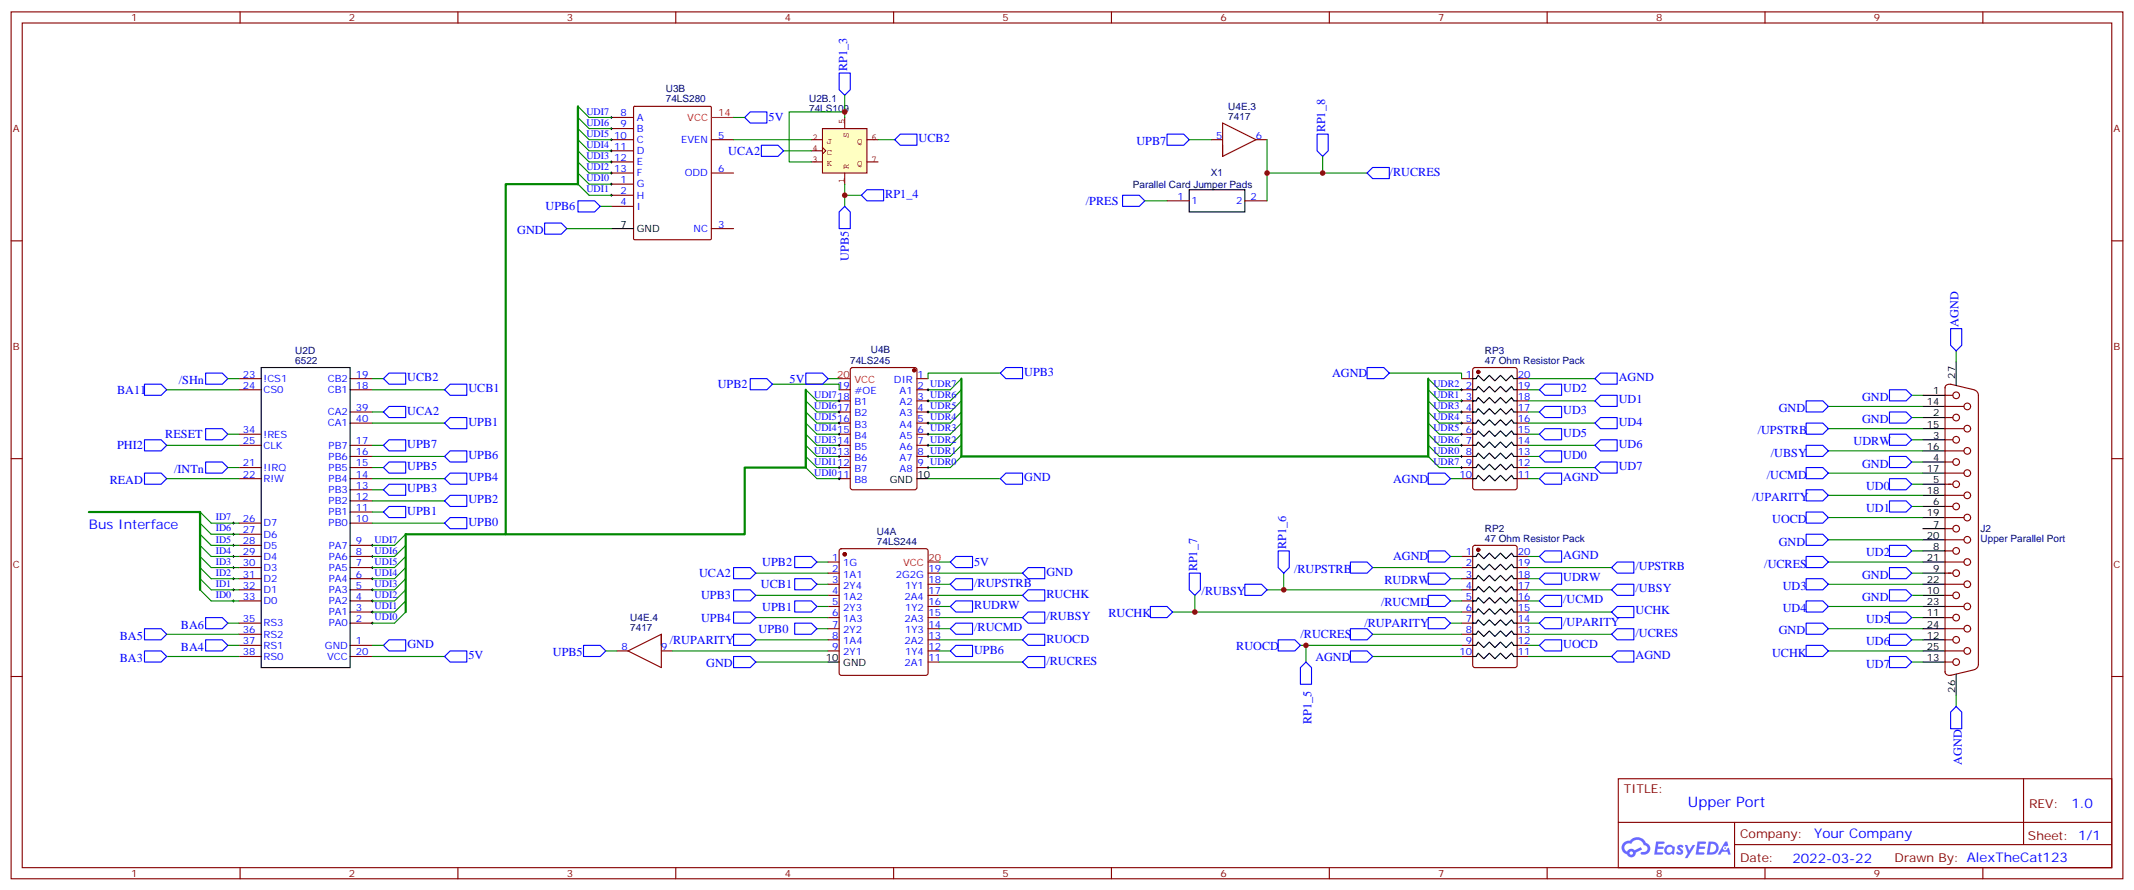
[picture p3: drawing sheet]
<svg xmlns="http://www.w3.org/2000/svg" width="677mm" height="283mm" viewBox="0 0 677 283" stroke-linecap="round" stroke-linejoin="round" font-family="sans-serif">
<path d="M261.1 40.8h14.1v14.1h-14.1z" fill="#ffffc2" stroke="#850000" stroke-width=".35"/>
<path d="M268.1 37.3v3.5M257.5 44.3h3.6M257.5 51.4h3.6M257.5 47.9h3.6M261.1 46.8l1 1.1-1 1M268.1 54.9v3.6M275.2 44.3h3.5M275.2 51.4h3.5M388.1 46.1v3.5v-10.5l10.5 5.2-10.5 5.3M209.9 201.3l-10.6 5.3 10.6 5.3v-10.6v3.6" fill="none" stroke="#850000" stroke-width=".35"/>
<g fill="none" stroke="#870000" stroke-width=".35">
<path d="M3.5 3.8h670.3v275.1h-670.3zM7.1 7.3h663.2v268.1h-663.2zM76.2 3.8v3.5M145.3 3.8v3.5M214.5 3.8v3.5M283.6 3.8v3.5M352.8 3.8v3.5M421.9 3.8v3.5M491.1 3.8v3.5M560.2 3.8v3.5M629.4 3.8v3.5M194 37.3h7.1"/>
<path d="M201.1 33.9l.3-.1h24l.3 .1 .1 41.8-.2 .3-24.2 .1-.3-.2zM194 40.8h7.1M194 44.3h7.1M194 47.9h7.1M194 51.4h7.1M194 54.9h7.1M194 58.5h7.1M225.8 44.3h7M225.8 54.9h7M384.5 44.3h3.6M398.6 44.3h3.6M3.5 76.4h3.6"/>
<path d="M194 65.5h7.1M194 62h7.1M225.8 72.6h7M370.4 63.7h7.1M395.1 63.7h7.1M670.3 76.4h3.5M270.1 116.9l.5-.2h19.7l.7 .4v37.7l-.4 .6-20 .1-.7-.5v-37.6zM467.7 116.9l.4-.2h12.7l.7 .4v37.7l-.4 .6-13 .1-.6-.5-.1-37.6zM75.8 123.7h7.1M75.8 120.2h7.1M75.8 137.8h7.1M111.1 123.7h7.1"/>
<path d="M111.1 120.2h7.1M111.1 130.8h7.1M111.1 134.3h7.1M266.3 123.7h3.6M266.3 137.8h3.6M266.3 130.8h3.6M266.3 134.3h3.6M266.3 127.2h3.6M291 123.7h3.6M291 120.2h3.6M291 137.8h3.6M291 130.8h3.6"/>
<path d="M291 134.3h3.6M291 127.2h3.6M463.9 123.7h3.5M463.9 120.2h3.5M463.9 137.8h3.5M463.9 130.8h3.5M463.9 134.3h3.5M463.9 127.2h3.5M481.5 123.7h3.6M481.5 120.2h3.6M481.5 137.8h3.6M481.5 130.8h3.6"/>
<path d="M481.5 134.3h3.6M481.5 127.2h3.6M617.4 123v90.3M617.4 136.1h6M617.4 129h6M617.4 139.6h2.4M617.4 125.5h2.4M617.4 132.5h2.4M619.1 122l7.4 1.7M619.3 122a1.31 1.31 0 0 0-1.9 1.1M626.7 123.8l1 .8 .2 .9v85.4l-.2 .8-1.1 .9M3.5 145.6h3.6"/>
<path d="M75.8 151.9h7.1M75.8 148.4h7.1M75.8 141.4h7.1M111.1 159h7.1M111.1 155.5h7.1M111.1 151.9h7.1M111.1 148.4h7.1M111.1 144.9h7.1M111.1 141.4h7.1M266.3 151.9h3.6M266.3 148.4h3.6M266.3 144.9h3.6"/>
<path d="M266.3 141.4h3.6M291 148.4h3.6M291 144.9h3.6M291 141.4h3.6M463.9 151.9h3.5M463.9 148.4h3.5M463.9 144.9h3.5M463.9 141.4h3.5M481.5 151.9h3.6M481.5 148.4h3.6M481.5 144.9h3.6M481.5 141.4h3.6"/>
<path d="M617.4 157.2h6M617.4 153.7h2.4M617.4 150.2h6M617.4 143.1h6M617.4 146.6h2.4M670.3 145.6h3.5M75.8 176.6h7.1M75.8 173.1h7.1M75.8 166.1h7.1M75.8 169.6h7.1M111.1 176.6h7.1M111.1 173.1h7.1"/>
<path d="M111.1 166.1h7.1M111.1 162.5h7.1M262.8 178.4h3.5M266.6 174.4l.5-.2h26.8l.5 .2 .2 .5v38.8l-.3 .5-.4 .2h-26.8l-.5-.3-.3-.4v-38.8zM463.9 176.6h3.5M467.7 173.3l.4-.2h12.7l.7 .4v37.7l-.4 .7h-13l-.6-.4-.1-37.7zM481.5 176.6h3.6M617.4 178.4h6M617.4 171.3h6M617.4 174.9h2.4M617.4 164.3h6M617.4 167.8h2.4"/>
<path d="M617.4 160.8h2.4M75.8 197.8h7.1M75.8 190.7h7.1M75.8 187.2h7.1M75.8 183.7h7.1M75.8 180.2h7.1M111.1 197.8h7.1M111.1 194.3h7.1M111.1 190.7h7.1M111.1 187.2h7.1M111.1 183.7h7.1M111.1 180.2h7.1"/>
<path d="M262.8 181.9h3.5M262.8 185.5h3.5M262.8 189h3.5M262.8 192.5h3.5M262.8 196h3.5M262.8 199.6h3.5M294.6 181.9h3.5M294.6 185.5h3.5M294.6 189h3.5M294.6 192.5h3.5M294.6 196h3.5M294.6 199.6h3.5"/>
<path d="M463.9 197.8h3.5M463.9 194.3h3.5M463.9 190.7h3.5M463.9 187.2h3.5M463.9 183.7h3.5M463.9 180.2h3.5M481.5 197.8h3.6M481.5 194.3h3.6M481.5 190.7h3.6M481.5 187.2h3.6M481.5 183.7h3.6M481.5 180.2h3.6"/>
<path d="M617.4 181.9h2.4M617.4 185.5h6M617.4 189h2.4M617.4 192.5h6M617.4 196h2.4M617.4 199.6h6M3.5 214.7h3.6M75.8 204.9h7.1M75.8 208.4h7.1M75.8 201.3h7.1M111.1 204.9h7.1M111.1 208.4h7.1"/>
<path d="M195.8 206.6h3.5M209.9 206.6h3.5M262.8 203.1h3.5M262.8 206.6h3.5M294.6 203.1h3.5M294.6 206.6h3.5M294.6 210.1h3.5M463.9 204.9h3.5M463.9 208.4h3.5M463.9 201.3h3.5M481.5 204.9h3.6M481.5 208.4h3.6"/>
<path d="M481.5 201.3h3.6M617.4 203.1h2.4M617.4 206.6h6M617.4 210.1h2.4M617.4 213.2a1.41 1.41 0 0 0 1.9 1.1M626.5 212.6l-7.4 1.8M670.3 214.7h3.5M513.6 247.2h156.7v28.2h-156.7zM642.3 247.2v20.9M76.2 275.4v3.5M145.3 275.4v3.5M214.5 275.4v3.5"/>
<path d="M283.6 275.4v3.5M352.8 275.4v3.5M421.9 275.4v3.5M491.1 275.4v3.5M513.7 261h156.4M550.6 268.1h119.5M550.6 261v14.1M560.2 275.4v3.5M629.4 275.4v3.5"/>
<circle cx="620.9" cy="139.6" r="1.06"/>
<circle cx="620.9" cy="125.5" r="1.06"/>
<circle cx="620.9" cy="132.5" r="1.06"/>
<circle cx="624.4" cy="129" r="1.06"/>
<circle cx="624.4" cy="136.1" r="1.06"/>
<circle cx="620.9" cy="153.7" r="1.06"/>
<circle cx="620.9" cy="146.6" r="1.06"/>
<circle cx="624.4" cy="143.1" r="1.06"/>
<circle cx="624.4" cy="150.2" r="1.06"/>
<circle cx="624.4" cy="157.2" r="1.06"/>
<circle cx="620.9" cy="167.8" r="1.06"/>
<circle cx="620.9" cy="174.9" r="1.06"/>
<circle cx="620.9" cy="160.8" r="1.06"/>
<circle cx="624.4" cy="178.4" r="1.06"/>
<circle cx="624.4" cy="164.3" r="1.06"/>
<circle cx="624.4" cy="171.3" r="1.06"/>
<circle cx="620.9" cy="181.9" r="1.06"/>
<circle cx="620.9" cy="189" r="1.06"/>
<circle cx="620.9" cy="196" r="1.06"/>
<circle cx="624.4" cy="185.5" r="1.06"/>
<circle cx="624.4" cy="192.5" r="1.06"/>
<circle cx="624.4" cy="199.6" r="1.06"/>
<circle cx="620.9" cy="203.1" r="1.06"/>
<circle cx="620.9" cy="210.1" r="1.06"/>
<circle cx="624.4" cy="206.6" r="1.06"/>
</g>
<g fill="none" stroke="#000" stroke-width=".35">
<path d="M194 72.6h7.1M377.5 60.2h17.6v7.1h-17.6zM82.9 116.7h28.2v95.2h-28.2zM620.9 114.9v7.4M467.8 120.2h-.4h1.1l.7-1.1 1.8 1.8 1.7-1.8 1.8 1.8 1.7-1.8 1.8 1.8 1.8-1.8 .7 1.1h1M467.8 127.2h-.4h1.1l.7-1 1.8 1.8 1.7-1.8 1.8 1.8 1.7-1.8 1.8 1.8 1.8-1.8 .7 1h1M467.8 123.7h-.4h1.1l.7-1 1.8 1.7 1.7-1.7 1.8 1.7 1.7-1.7 1.8 1.7 1.8-1.7 .7 1h1M467.8 130.8h-.4h1.1l.7-1.1 1.8 1.8 1.7-1.8 1.8 1.8 1.7-1.8 1.8 1.8 1.8-1.8 .7 1.1h1M467.8 134.3h-.4h1.1l.7-1.1 1.8 1.8 1.7-1.8 1.8 1.8 1.7-1.8 1.8 1.8 1.8-1.8 .7 1.1h1M467.8 137.8h-.4h1.1l.7-1 1.8 1.7 1.7-1.7 1.8 1.7 1.7-1.7 1.8 1.7 1.8-1.7 .7 1h1M610.3 136.1h7.1M610.3 129h7.1"/>
<path d="M610.3 139.6h7.1M610.3 132.5h7.1M610.3 125.5h7.1M291 151.9h3.6M467.8 141.4h-.4h1.1l.7-1.1 1.8 1.8 1.7-1.8 1.8 1.8 1.7-1.8 1.8 1.8 1.8-1.8 .7 1.1h1M467.8 144.9h-.4h1.1l.7-1.1 1.8 1.8 1.7-1.8 1.8 1.8 1.7-1.8 1.8 1.8 1.8-1.8 .7 1.1h1M467.8 148.4h-.4h1.1l.7-1 1.8 1.7 1.7-1.7 1.8 1.7 1.7-1.7 1.8 1.7 1.8-1.7 .7 1h1M467.8 151.9h-.4h1.1l.7-1 1.8 1.7 1.7-1.7 1.8 1.7 1.7-1.7 1.8 1.7 1.8-1.7 .7 1h1M610.3 157.2h7.1M610.3 150.2h7.1M610.3 143.1h7.1M610.3 153.7h7.1"/>
<path d="M610.3 146.6h7.1M467.8 176.6h-.4h1.1l.7-1 1.8 1.7 1.7-1.7 1.8 1.7 1.7-1.7 1.8 1.7 1.8-1.7 .7 1h1M610.3 178.4h7.1M610.3 171.3h7.1M610.3 164.3h7.1M610.3 174.9h7.1M610.3 167.8h7.1M610.3 160.8h7.1M467.8 183.7h-.4h1.1l.7-1.1 1.8 1.8 1.7-1.8 1.8 1.8 1.7-1.8 1.8 1.8 1.8-1.8 .7 1.1h1M467.8 180.2h-.4h1.1l.7-1.1 1.8 1.8 1.7-1.8 1.8 1.8 1.7-1.8 1.8 1.8 1.8-1.8 .7 1.1h1M467.8 187.2h-.4h1.1l.7-1 1.8 1.7 1.7-1.7 1.8 1.7 1.7-1.7 1.8 1.7 1.8-1.7 .7 1h1M467.8 190.7h-.4h1.1l.7-1 1.8 1.8 1.7-1.8 1.8 1.8 1.7-1.8 1.8 1.8 1.8-1.8 .7 1h1"/>
<path d="M467.8 194.3h-.4h1.1l.7-1.1 1.8 1.8 1.7-1.8 1.8 1.8 1.7-1.8 1.8 1.8 1.8-1.8 .7 1.1h1M467.8 197.8h-.4h1.1l.7-1.1 1.8 1.8 1.7-1.8 1.8 1.8 1.7-1.8 1.8 1.8 1.8-1.8 .7 1.1h1M610.3 199.6h7.1M610.3 192.5h7.1M610.3 185.5h7.1M610.3 196h7.1M610.3 189h7.1M610.3 181.9h7.1M262.8 210.1h3.5M467.8 201.3h-.4h1.1l.7-1 1.8 1.7 1.7-1.7 1.8 1.7 1.7-1.7 1.8 1.7 1.8-1.7 .7 1h1M467.8 204.9h-.4h1.1l.7-1.1 1.8 1.8 1.7-1.8 1.8 1.8 1.7-1.8 1.8 1.8 1.8-1.8 .7 1.1h1M467.8 208.4h-.4h1.1l.7-1.1 1.8 1.8 1.7-1.8 1.8 1.8 1.7-1.8 1.8 1.8 1.8-1.8 .7 1.1h1"/>
<path d="M610.3 210.1h7.1M610.3 206.6h7.1M610.3 203.1h7.1M620.9 214v6.7"/>
</g>
<g fill="#870000" stroke="#870000" stroke-width=".35">
<circle cx="290.2" cy="117.5" r=".53"/>
<circle cx="268.1" cy="175.9" r=".53"/>
<circle cx="469.2" cy="174.5" r=".53"/>
<circle cx="469.2" cy="118.1" r=".53"/>
</g>
<path d="M225.8 37.3h7M266.3 120.2h3.6M294.6 178.4h3.5" fill="none" stroke="#f00" stroke-width=".35"/>
<g fill="none" stroke="#00f" stroke-width=".35">
<path d="M238.1 35.5h5.3v3.6h-5.3l-1.7-1.8zM266.3 23.2h3.6v5.3l-1.8 1.7-1.8-1.7zM241.7 46.1h5.2l1.8 1.8-1.8 1.7h-5.2zM284 44.3l1.8-1.7h5.2v3.5h-5.2zM370.4 42.6h5.3l1.8 1.7-1.8 1.8h-5.3zM418 42.6h3.6v5.3l-1.8 1.7-1.8-1.7zM433.9 54.9l1.8-1.7h5.3v3.5h-5.3zM172.9 70.8h5.3l1.7 1.8-1.7 1.7h-5.3zM183.4 63.7h5.3l1.8 1.8-1.8 1.8h-5.3zM266.3 67.3l1.8-1.8 1.8 1.8v5.3h-3.6zM275.2 60.2h5.3v3.5h-5.3l-1.8-1.7zM356.3 62h5.3l1.8 1.7-1.8 1.8h-5.3z"/>
<path d="M65.3 118.4h5.3l1.7 1.8-1.7 1.8h-5.3zM255.8 118.4h5.3l1.7 1.8-1.7 1.8h-5.3zM317.5 118.4l1.8-1.7h5.3v3.5h-5.3zM433.9 116.7h5.3l1.8 1.7-1.8 1.8h-5.3zM619.1 104.3h3.6v5.3l-1.8 1.8-1.8-1.8zM45.9 139.6h5.3l1.7 1.8-1.7 1.7h-5.3zM45.9 122h5.3l1.7 1.7-1.7 1.8h-5.3zM65.3 136.1h5.3l1.7 1.7-1.7 1.8h-5.3zM121.7 130.8l1.8-1.8h5.3v3.5h-5.3zM121.7 120.2l1.8-1.8h5.3v3.6h-5.3zM141.1 134.3l1.8-1.8h5.3v3.6h-5.3zM141.1 123.7l1.8-1.7h5.3v3.5h-5.3z"/>
<path d="M238.1 120.2h5.3l1.8 1.8-1.8 1.7h-5.3zM488.6 137.8l1.8-1.7h5.3v3.5h-5.3zM488.6 130.8l1.8-1.8h5.3v3.5h-5.3zM488.6 123.7l1.8-1.7h5.3v3.5h-5.3zM506.2 127.2l1.8-1.7h5.3v3.5h-5.3zM506.2 120.2l1.8-1.8h5.3v3.6h-5.3zM508 132.5h5.3v3.6h-5.3l-1.8-1.8zM573.3 134.3h5.3l1.7 1.8-1.7 1.7h-5.3zM573.3 127.2h5.3l1.7 1.8-1.7 1.8h-5.3zM599.7 137.8h5.3l1.8 1.8-1.8 1.8h-5.3zM599.7 130.8h5.3l1.8 1.7-1.8 1.8h-5.3zM599.7 123.7h5.3l1.8 1.8-1.8 1.7h-5.3z"/>
<path d="M45.9 150.2h5.3l1.7 1.7-1.7 1.8h-5.3zM65.3 146.6h5.3l1.7 1.8-1.7 1.8h-5.3zM121.7 155.5l1.8-1.8h5.3v3.5h-5.3zM121.7 148.4l1.8-1.8h5.3v3.6h-5.3zM121.7 141.4l1.8-1.8h5.3v3.5h-5.3zM141.1 144.9l1.8-1.8h5.3v3.5h-5.3zM141.1 151.9l1.8-1.7h5.3v3.5h-5.3zM141.1 159l1.8-1.8h5.3v3.6h-5.3zM317.5 151.9l1.8-1.7h5.3v3.5h-5.3zM453.3 150.2h5.3l1.8 1.7-1.8 1.8h-5.3zM488.6 144.9l1.8-1.8h5.3v3.5h-5.3zM488.6 151.9l1.8-1.7h5.3v3.5h-5.3z"/>
<path d="M506.2 148.4l1.8-1.8h5.3v3.6h-5.3zM506.2 141.4l1.8-1.8h5.3v3.5h-5.3zM573.3 141.4h5.3l1.7 1.7-1.7 1.8h-5.3zM573.3 148.4h5.3l1.7 1.8-1.7 1.7h-5.3zM573.3 155.5h5.3l1.7 1.7-1.7 1.8h-5.3zM599.7 159h5.3l1.8 1.8-1.8 1.7h-5.3zM599.7 151.9h5.3l1.8 1.8-1.8 1.8h-5.3zM599.7 144.9h5.3l1.8 1.7-1.8 1.8h-5.3zM121.7 162.5l1.8-1.7h5.3v3.5h-5.3zM141.1 166.1l1.8-1.8h5.3v3.5h-5.3zM252.2 176.6h5.3l1.8 1.8-1.8 1.8h-5.3zM303.4 176.6h5.3v3.6h-5.3l-1.8-1.8z"/>
<path d="M405.7 174.9h3.5v5.3l-1.7 1.7-1.8-1.7zM428.6 178.4h5.3l1.8 1.8-1.8 1.7h-5.3zM453.3 174.9h5.3l1.8 1.7-1.8 1.8h-5.3zM488.6 176.6l1.8-1.7h5.3v3.5h-5.3zM573.3 176.6h5.3l1.7 1.8-1.7 1.8h-5.3zM573.3 162.5h5.3l1.7 1.8-1.7 1.8h-5.3zM573.3 169.6h5.3l1.7 1.7-1.7 1.8h-5.3zM599.7 173.1h5.3l1.8 1.8-1.8 1.7h-5.3zM45.9 199.6h5.3l1.7 1.7-1.7 1.8h-5.3zM65.3 196h5.3l1.7 1.8-1.7 1.8h-5.3zM232.8 194.3h5.3l1.8 1.7-1.8 1.8h-5.3zM232.8 187.2h5.3l1.8 1.8-1.8 1.7h-5.3z"/>
<path d="M232.8 180.2h5.3l1.8 1.7-1.8 1.8h-5.3zM252.2 190.7h5.3l1.8 1.8-1.8 1.8h-5.3zM252.2 197.8h5.3l1.8 1.8-1.8 1.7h-5.3zM252.2 183.7h5.3l1.8 1.8-1.8 1.7h-5.3zM301.6 199.6l1.8-1.8h5.3v3.5h-5.3zM301.6 192.5l1.8-1.8h5.3v3.6h-5.3zM303.4 183.7h5.3v3.5h-5.3l-1.8-1.7zM324.6 196l1.7-1.7h5.3v3.5h-5.3zM326.3 187.2h5.3v3.5h-5.3l-1.7-1.7zM326.3 180.2h5.3v3.5h-5.3l-1.7-1.8zM365.1 192.5h5.3l1.8 1.8-1.8 1.7h-5.3zM377.5 181.9h3.5v5.3l-1.8 1.8-1.7-1.8z"/>
<path d="M395.1 185.5h5.3l1.8 1.7-1.8 1.8h-5.3zM428.6 199.6h5.3l1.8 1.7-1.8 1.8h-5.3zM453.3 181.9h5.3l1.8 1.8-1.8 1.8h-5.3zM453.3 189h5.3l1.8 1.7-1.8 1.8h-5.3zM453.3 196h5.3l1.8 1.8-1.8 1.8h-5.3zM488.6 197.8l1.8-1.8h5.3v3.6h-5.3zM488.6 190.7l1.8-1.7h5.3v3.5h-5.3zM488.6 183.7l1.8-1.8h5.3v3.6h-5.3zM511.5 194.3l1.8-1.8h5.3v3.5h-5.3zM511.5 187.2l1.8-1.7h5.3v3.5h-5.3zM511.5 180.2l1.8-1.8h5.3v3.5h-5.3zM573.3 190.7h5.3l1.7 1.8-1.7 1.8h-5.3z"/>
<path d="M573.3 183.7h5.3l1.7 1.8-1.7 1.7h-5.3zM573.3 197.8h5.3l1.7 1.8-1.7 1.7h-5.3zM599.7 194.3h5.3l1.8 1.7-1.8 1.8h-5.3zM599.7 187.2h5.3l1.8 1.8-1.8 1.7h-5.3zM599.7 180.2h5.3l1.8 1.7-1.8 1.8h-5.3zM45.9 206.6h5.3l1.7 1.8-1.7 1.7h-5.3zM65.3 203.1h5.3l1.7 1.8-1.7 1.7h-5.3zM121.7 204.9l1.8-1.8h5.3v3.5h-5.3zM141.1 208.4l1.8-1.8h5.3v3.5h-5.3zM185.2 204.9h5.3l1.8 1.7-1.8 1.8h-5.3zM232.8 201.3h5.3l1.8 1.8-1.8 1.8h-5.3zM232.8 208.4h5.3l1.8 1.7-1.8 1.8h-5.3z"/>
<path d="M301.6 206.6l1.8-1.7h5.3v3.5h-5.3zM324.6 203.1l1.7-1.8h5.3v3.6h-5.3zM326.3 208.4h5.3v3.5h-5.3l-1.7-1.8zM405.7 203.1h5.3l1.7 1.8-1.7 1.7h-5.3zM412.7 211.9l1.8-1.8 1.8 1.8v5.3h-3.6zM428.6 206.6h5.3l1.8 1.8-1.8 1.7h-5.3zM488.6 204.9l1.8-1.8h5.3v3.5h-5.3zM511.5 201.3l1.8-1.7h5.3v3.5h-5.3zM511.5 208.4l1.8-1.8h5.3v3.5h-5.3zM573.3 204.9h5.3l1.7 1.7-1.7 1.8h-5.3zM599.7 208.4h5.3l1.8 1.7-1.8 1.8h-5.3zM599.7 201.3h5.3l1.8 1.8-1.8 1.8h-5.3z"/>
<path d="M620.9 224.3l1.8 1.7v5.3h-3.6v-5.3z"/>
</g>
<g fill="none" stroke="#008700" stroke-width=".35">
<path d="M183.4 33.8l3.6 3.5h7M183.4 37.3l3.6 3.5h7M232.8 37.3h3.6M268.1 37.3v-1.8h-17.6v15.9h7M268.1 30.2v5.3M183.4 40.8l3.6 3.5h7M183.4 44.3l3.6 3.6h7M183.4 47.9l3.6 3.5h7M183.4 51.4l3.6 3.5h7M183.4 54.9l3.6 3.6h7M183.4 58.5l3.6 3.5h7M232.8 44.3h24.7"/>
<path d="M248.7 47.9h8.8M268.1 58.5v7M278.7 44.3h5.3M377.5 44.3h7M402.2 54.9h31.7M402.2 44.3v19.4M419.8 49.6v5.3M179.9 72.6h14.1M190.5 65.5h3.5M268.1 62h5.3M363.4 63.7h7M317.5 118.4h-22.9v1.8"/>
<path d="M441 118.4h22.9v1.8M620.9 111.4v3.5M52.9 123.7h22.9M72.3 137.8h3.5M72.3 120.2h3.5M118.2 123.7h22.9M118.2 120.2h3.5M118.2 134.3h22.9M118.2 130.8h3.5M245.2 122h21.1v1.7M255.8 134.3l3.5 3.5h7M255.8 137.8l3.5 3.6h7"/>
<path d="M255.8 130.8l3.5 3.5h7M255.8 127.2l3.5 3.6h7M255.8 123.7l3.5 3.5h7M262.8 120.2h3.5M305.2 134.3l-3.6 3.5h-7M305.2 137.8l-3.6 3.6h-7M305.2 120.2l-3.6 3.5h-7M305.2 130.8l-3.6 3.5h-7M305.2 127.2l-3.6 3.6h-7M305.2 123.7l-3.6 3.5h-7M453.3 134.3l3.5 3.5h7.1M453.3 137.8l3.5 3.6h7.1"/>
<path d="M453.3 120.2l3.5 3.5h7.1M453.3 130.8l3.5 3.5h7.1M453.3 127.2l3.5 3.6h7.1M453.3 123.7l3.5 3.5h7.1M485.1 137.8h3.5M485.1 123.7h3.5M485.1 120.2h21.1M485.1 134.3h21.1M485.1 130.8h3.5M485.1 127.2h21.1M580.3 136.1h30M580.3 129h30"/>
<path d="M606.8 139.6h3.5M606.8 132.5h3.5M606.8 125.5h3.5M52.9 141.4h22.9M52.9 151.9h22.9M72.3 148.4h3.5M118.2 141.4h3.5M118.2 148.4h3.5M118.2 151.9h22.9M118.2 144.9h22.9M118.2 159h22.9M118.2 155.5h3.5"/>
<path d="M255.8 144.9l3.5 3.5h7M255.8 148.4l3.5 3.5h7M255.8 141.4l3.5 3.5h7M294.6 151.9h22.9M305.2 144.9l-3.6 3.5h-7M305.2 141.4l-3.6 3.5h-7M453.3 144.9l3.5 3.5h7.1M453.3 141.4l3.5 3.5h7.1M460.4 151.9h3.5M485.1 141.4h21.1M485.1 148.4h21.1M485.1 151.9h3.5"/>
<path d="M485.1 144.9h3.5M580.3 157.2h30M580.3 150.2h30M580.3 143.1h30M606.8 153.7h3.5M606.8 146.6h3.5M63.5 162.5l3.5 3.6h8.8M63.5 166.1l3.5 3.5h8.8M63.5 169.6l3.5 3.5h8.8M63.5 173.1l3.5 3.5h8.8M63.5 176.6l3.5 3.6h8.8M118.2 166.1h22.9"/>
<path d="M118.2 162.5h3.5M128.8 169.6l-3.6 3.5h-7M128.8 173.1l-3.6 3.5h-7M128.8 176.6l-3.6 3.6h-7M259.3 178.4h3.5M298.1 178.4h3.5M460.4 176.6h3.5M485.1 176.6h3.5M580.3 178.4h30M580.3 171.3h30M580.3 164.3h30M606.8 174.9h3.5"/>
<path d="M606.8 160.8h3.5M63.5 187.2l3.5 3.5h8.8M63.5 180.2l3.5 3.5h8.8M63.5 183.7l3.5 3.5h8.8M72.3 197.8h3.5M128.8 194.3l-3.6 3.5h-7M128.8 180.2l-3.6 3.5h-7M128.8 183.7l-3.6 3.5h-7M128.8 187.2l-3.6 3.5h-7M128.8 190.7l-3.6 3.6h-7M239.9 196h22.9M239.9 189h22.9"/>
<path d="M239.9 181.9h22.9M259.3 199.6h3.5M259.3 192.5h3.5M259.3 185.5h3.5M298.1 199.6h3.5M298.1 196h26.5M298.1 192.5h3.5M298.1 189h26.5M298.1 185.5h3.5M298.1 181.9h26.5M372.2 194.3h91.7M379.2 189v5.3"/>
<path d="M402.2 187.2h61.7M407.5 181.9v5.3M435.7 180.2h28.2M460.4 197.8h3.5M460.4 183.7h3.5M460.4 190.7h3.5M485.1 197.8h3.5M485.1 180.2h26.4M485.1 183.7h3.5M485.1 187.2h26.4M485.1 190.7h3.5M485.1 194.3h26.4"/>
<path d="M580.3 199.6h30M580.3 192.5h30M580.3 185.5h30M606.8 196h3.5M606.8 189h3.5M606.8 181.9h3.5M52.9 201.3h22.9M52.9 208.4h22.9M72.3 204.9h3.5M118.2 204.9h3.5M118.2 208.4h22.9M192.3 206.6h3.5"/>
<path d="M213.4 206.6h49.4M239.9 210.1h22.9M239.9 203.1h22.9M298.1 206.6h3.5M298.1 210.1h26.5M298.1 203.1h26.5M412.7 204.9h51.2M414.5 204.9v5.2M435.7 201.3h28.2M435.7 208.4h28.2M485.1 201.3h26.4M485.1 204.9h3.5"/>
<path d="M485.1 208.4h26.4M580.3 206.6h30M606.8 210.1h3.5M606.8 203.1h3.5M620.9 220.7v3.6"/>
</g>
<g fill="none" stroke="#000" stroke-width=".32">
<path d="M193.7 37.3h.7M194 36.9v.7M193.7 58.5h.7M193.7 54.9h.7M193.7 51.4h.7M193.7 47.9h.7M193.7 44.3h.7M193.7 40.8h.7M194 40.5v.7M194 44v.7M194 47.5v.7M194 51v.8"/>
<path d="M194 54.6v.7M194 58.1v.7M193.7 62h.7M194 61.6v.7M266 127.2h.7M266 130.8h.7M266 134.3h.7M266 137.8h.7M266.3 126.9v.7M266.3 130.4v.7M266.3 133.9v.8M266.3 137.5v.7"/>
<path d="M294.2 123.7h.7M294.2 127.2h.7M294.2 130.8h.7M294.2 134.3h.7M294.2 137.8h.7M294.6 123.4v.7M294.6 126.9v.7M294.6 130.4v.7M294.6 133.9v.8M294.6 137.5v.7M463.5 123.7h.8M463.5 127.2h.8"/>
<path d="M463.5 130.8h.8M463.5 134.3h.8M463.5 137.8h.8M463.9 123.4v.7M463.9 126.9v.7M463.9 130.4v.7M463.9 133.9v.8M463.9 137.5v.7M266 141.4h.7M266 144.9h.7M266 148.4h.7M266 151.9h.7"/>
<path d="M266.3 141v.7M266.3 144.5v.7M266.3 148.1v.7M266.3 151.6v.7M294.2 141.4h.7M294.2 144.9h.7M294.2 148.4h.7M294.6 141v.7M294.6 144.5v.7M294.6 148.1v.7M463.5 141.4h.8M463.5 144.9h.8"/>
<path d="M463.5 148.4h.8M463.9 141v.7M463.9 144.5v.7M463.9 148.1v.7M73.7 176.6h.7M73.7 173.1h.7M73.7 169.6h.7M73.7 166.1h.7M74.1 165.7v.7M74.1 169.2v.7M74.1 172.8v.7M74.1 176.3v.7"/>
<path d="M74.1 179.8v.7M117.8 176.6h.7M117.8 173.1h.7M118.2 172.8v.7M118.2 176.3v.7M118.2 179.8v.7M73.7 190.7h.7M73.7 187.2h.7M73.7 183.7h.7M73.7 180.2h.7M74.1 183.3v.7M74.1 186.9v.7"/>
<path d="M74.1 190.4v.7M117.8 190.7h.7M117.8 187.2h.7M117.8 183.7h.7M117.8 180.2h.7M117.8 197.8h.7M117.8 194.3h.7M118.2 183.3v.7M118.2 186.9v.7M118.2 190.4v.7M118.2 193.9v.7M118.2 197.4v.8"/>
</g>
<path d="M183.4 33.8v24.7h-22.9v111.1M255.8 123.7v24.7h-19.4v21.2h-107.6v24.7M305.2 120.2v24.7h148.1v-24.7M28.2 162.5h35.3v24.7" fill="none" stroke="#008700" stroke-width=".71"/>
<g fill="#5487ff">
<path d="M532.6 268.4a1.22 1.22 0 0 1 1.7 .2l-.3 .6a.47 .47 0 0 0-.4-.4 .47 .47 0 0 0-.5 .2l.2 .2a1.14 1.14 0 0 1 .7 1.8 1.14 1.14 0 0 1-1.9 0l-.2-.2 .5-.6 .7 .4a.29 .29 0 0 0 .4-.2 .29 .29 0 0 0-.3-.3 1.04 1.04 0 0 1-.6-1.7z"/>
<path d="M525.6 267.1h2.4l.3 .2-.1 .5-1.8 .1-.2 .8h1.6l.3 .4-.4 .4-1.6-.1-.1 1.2h1.7l.2 .3-.2 .3-2.7 .1z"/>
<path d="M538.8 267.1l2.7 .2-.2 .5-1.8 .1-.1 .8h1.5l.3 .4-.4 .3h-1.5l-.2 1.1 1.7 .1 .2 .3-.2 .3-2.6 .1z"/>
<path d="M547.5 267.1h.7l.4 1.3-.6 .3a.69 .69 0 0 0-1.1 .3 .69 .69 0 0 0 .5 .9 .69 .69 0 0 0 .9-.6l.4-.2 .6 2.2h-.8l-.2-.9h-1.7l-.5 .9h-.9z"/>
<path d="M534.8 268.2h.7l.7 1.8 1.1-1.8h.8l-2.5 4.2h-.9l1-1.5z"/>
<path d="M542.3 267.1l-.6 4.2h1.4a2.11 2.11 0 0 0 2.4-2.1 2.11 2.11 0 0 0-2.5-2.1zM543 267.9a1.43 1.43 0 0 1 1.7 1.6 1.43 1.43 0 0 1-2 1z"/>
<path d="M528.6 268.7a1.54 1.54 0 0 0 0 2.2 1.54 1.54 0 0 0 2.1 .1l.6 .3 .3-2.3-.6-.3a1.49 1.49 0 0 0-2.4 0zM528.9 269.7a.95 .95 0 0 1 1.9 0 .95 .95 0 0 1-1.9 0z"/>
<path d="M515.4 267.5a2.18 2.18 0 0 0 1 3.7 1.44 1.44 0 0 0 1.7 .9 1.44 1.44 0 0 0 1.1-1.5l2-1-.4-.7-1.9 1a1.47 1.47 0 0 0-2.5 .4 1.39 1.39 0 0 1-.6-1.9 1.39 1.39 0 0 1 2-.5 2.12 2.12 0 0 1 2.1-1.3 2.12 2.12 0 0 1 1.9 1.7 1.14 1.14 0 0 1 1.1 1.4 1.14 1.14 0 0 1-1.6 .7 .43 .43 0 0 0-.6 .4 .43 .43 0 0 0 .4 .5 1.98 1.98 0 0 0 2.6-1.3 1.98 1.98 0 0 0-1.3-2.5 3.1 3.1 0 0 0-5.2-.7l-.9 .2zM517.2 270.8a.55 .55 0 0 1 1.1 0 .55 .55 0 0 1-1.1 0z"/>
<circle cx="547.6" cy="269.2" r=".26"/>
</g>
<g fill="#c00">
<circle cx="268.1" cy="35.5" r=".88"/>
<circle cx="268.1" cy="62" r=".88"/>
<circle cx="414.5" cy="204.9" r=".88"/>
<circle cx="402.2" cy="54.9" r=".88"/>
<circle cx="419.8" cy="54.9" r=".88"/>
<circle cx="407.5" cy="187.2" r=".88"/>
<circle cx="379.2" cy="194.3" r=".88"/>
</g>
<text font-size="4.6" fill="#00f" x="535.7" y="256.2">Upper Port</text>
<g font-size="4.2" fill="#00f">
<text x="28.2" y="167.8">Bus Interface</text>
<text x="657.4" y="256.5">1.0</text>
<text x="575.8" y="266">Your Company</text>
<text x="568.9" y="273.8">2022-03-22</text>
</g>
<g font-size="3.9" fill="#00f">
<text x="268.9" y="22.6" transform="rotate(-90 268.9 22.6)">RP1_3</text>
<text x="243.9" y="38.5">5V</text>
<text x="291.6" y="45.2">UCB2</text>
<text x="360.7" y="46.1">UPB7</text>
<text x="420.6" y="42" transform="rotate(-90 420.6 42)">RP1_8</text>
<text x="231.1" y="49.2">UCA2</text>
<text x="441.1" y="55.7">/RUCRES</text>
<text x="281" y="62.8">RP1_4</text>
<text x="344.6" y="65">/PRES</text>
<text x="173.1" y="66.8">UPB6</text>
<text x="164.2" y="74.3">GND</text>
<text x="269.4" y="82.9" transform="rotate(-90 269.4 82.9)">UPB5</text>
<text x="621.7" y="103.8" transform="rotate(-90 621.7 103.8)">AGND</text>
<text x="325.1" y="119.2">UPB3</text>
<text x="422.8" y="119.7">AGND</text>
<text x="37.2" y="124.9">BA11</text>
<text x="56.8" y="122">/SHn</text>
<text x="129.3" y="121">UCB2</text>
<text x="148.7" y="124.5">UCB1</text>
<text x="227.8" y="123.2">UPB2</text>
<text x="250.6" y="121.4">5V</text>
<text x="496.2" y="124.5">UD2</text>
<text x="513.8" y="121">AGND</text>
<text x="129.3" y="131.6">UCA2</text>
<text x="496.2" y="131.6">UD3</text>
<text x="513.8" y="128">UD1</text>
<text x="564.6" y="130.8">GND</text>
<text x="591" y="127.3">GND</text>
<text x="148.7" y="135.1">UPB1</text>
<text x="513.8" y="135.1">UD4</text>
<text x="557.9" y="137.9">/UPSTRB</text>
<text x="591" y="134.3">GND</text>
<text x="37.2" y="142.6">PHI2</text>
<text x="52.5" y="139.1">RESET</text>
<text x="129.3" y="142.2">UPB7</text>
<text x="496.2" y="138.6">UD5</text>
<text x="513.8" y="142.1">UD6</text>
<text x="588.3" y="141.4">UDRW</text>
<text x="129.3" y="149.2">UPB5</text>
<text x="148.7" y="145.7">UPB6</text>
<text x="496.2" y="145.7">UD0</text>
<text x="513.8" y="149.2">UD7</text>
<text x="562.1" y="144.9">/UBSY</text>
<text x="591" y="148.5">GND</text>
<text x="34.8" y="153.7">READ</text>
<text x="55.3" y="150.2">/INTn</text>
<text x="148.7" y="152.8">UPB4</text>
<text x="325.1" y="152.7">GND</text>
<text x="442.2" y="153.2">AGND</text>
<text x="496.2" y="152.7">AGND</text>
<text x="560.8" y="152">/UCMD</text>
<text x="592.3" y="155.5">UD0</text>
<text x="129.3" y="156.3">UPB3</text>
<text x="148.7" y="159.8">UPB2</text>
<text x="556.2" y="159">/UPARITY</text>
<text x="129.3" y="163.3">UPB1</text>
<text x="148.7" y="166.9">UPB0</text>
<text x="562.5" y="166.1">UOCD</text>
<text x="592.3" y="162.5">UD1</text>
<text x="564.6" y="173.2">GND</text>
<text x="241.9" y="179.7">UPB2</text>
<text x="309.2" y="179.7">5V</text>
<text x="408.2" y="174.3" transform="rotate(-90 408.2 174.3)">RP1_6</text>
<text x="442.2" y="177.9">AGND</text>
<text x="496.2" y="177.4">AGND</text>
<text x="592.3" y="176.6">UD2</text>
<text x="221.9" y="183.2">UCA2</text>
<text x="332.1" y="182.8">GND</text>
<text x="380" y="181.4" transform="rotate(-90 380 181.4)">RP1_7</text>
<text x="410.7" y="181.8">/RUPSTRB</text>
<text x="439.4" y="185.3">RUDRW</text>
<text x="496.2" y="184.5">UDRW</text>
<text x="519.1" y="180.9">/UPSTRB</text>
<text x="560" y="180.2">/UCRES</text>
<text x="591" y="183.7">GND</text>
<text x="222.5" y="190.3">UPB3</text>
<text x="241.5" y="186.7">UCB1</text>
<text x="309.2" y="186.3">/RUPSTRB</text>
<text x="332.1" y="189.9">RUCHK</text>
<text x="381.4" y="188.8">/RUBSY</text>
<text x="496.2" y="191.5">/UCMD</text>
<text x="519.1" y="188">/UBSY</text>
<text x="565.8" y="187.2">UD3</text>
<text x="591" y="190.8">GND</text>
<text x="222.5" y="197.3">UPB4</text>
<text x="241.9" y="193.9">UPB1</text>
<text x="309.2" y="193.4">RUDRW</text>
<text x="332.1" y="196.9">/RUBSY</text>
<text x="351.8" y="195.9">RUCHK</text>
<text x="438.4" y="192.4">/RUCMD</text>
<text x="519.1" y="195">UCHK</text>
<text x="565.8" y="194.3">UD4</text>
<text x="592.3" y="197.8">UD5</text>
<text x="38" y="203.1">BA5</text>
<text x="57.4" y="199.6">BA6</text>
<text x="240.8" y="200.8">UPB0</text>
<text x="309.2" y="200.4">/RUCMD</text>
<text x="332.1" y="204">RUOCD</text>
<text x="412.8" y="202.6">/RUCRES</text>
<text x="433.1" y="199">/RUPARITY</text>
<text x="496.2" y="198.6">/UPARITY</text>
<text x="519.1" y="202.1">/UCRES</text>
<text x="564.6" y="201.4">GND</text>
<text x="57.4" y="206.6">BA4</text>
<text x="129.3" y="205.6">GND</text>
<text x="148.7" y="209.2">5V</text>
<text x="175.5" y="208.3">UPB5</text>
<text x="212.6" y="204.3">/RUPARITY</text>
<text x="309.2" y="207.4">UPB6</text>
<text x="392.4" y="206.5">RUOCD</text>
<text x="417.5" y="209.7">AGND</text>
<text x="496.2" y="205.6">UOCD</text>
<text x="519.1" y="209.2">AGND</text>
<text x="562.5" y="208.4">UCHK</text>
<text x="592.3" y="204.9">UD6</text>
<text x="38" y="210.1">BA3</text>
<text x="224.2" y="211.9">GND</text>
<text x="332.1" y="211">/RUCRES</text>
<text x="592.3" y="211.9">UD7</text>
<text x="416.3" y="229.7" transform="rotate(-90 416.3 229.7)">RP1_5</text>
<text x="622.6" y="242.7" transform="rotate(-90 622.6 242.7)">AGND</text>
</g>
<g font-size="3.9" fill="#800">
<text x="515.4" y="251.8">TITLE:</text>
<text x="644" y="256.5">REV:</text>
<text x="552.3" y="266">Company:</text>
<text x="643.7" y="266.6">Sheet: 1/1</text>
<text x="552.3" y="273.6">Date:</text>
<text x="601.4" y="273.7">Drawn By: AlexTheCat123</text>
</g>
<g font-size="3.2" fill="#800">
<text x="41.6" y="6.8">1</text>
<text x="110.8" y="6.8">2</text>
<text x="179.9" y="6.8">3</text>
<text x="249.1" y="6.8">4</text>
<text x="318.2" y="6.8">5</text>
<text x="387.3" y="6.8">6</text>
<text x="456.5" y="6.8">7</text>
<text x="525.6" y="6.8">8</text>
<text x="594.8" y="6.8">9</text>
<text x="4.1" y="41.9">A</text>
<text x="670.8" y="41.9">A</text>
<text x="4.1" y="111">B</text>
<text x="670.8" y="111">B</text>
<text x="4.1" y="180.2">C</text>
<text x="670.8" y="180.2">C</text>
<text x="41.6" y="278.4">1</text>
<text x="110.8" y="278.4">2</text>
<text x="179.9" y="278.4">3</text>
<text x="249.1" y="278.4">4</text>
<text x="318.2" y="278.4">5</text>
<text x="387.3" y="278.4">6</text>
<text x="456.5" y="278.4">7</text>
<text x="525.6" y="278.4">8</text>
<text x="594.8" y="278.4">9</text>
</g>
<g font-size="3.2" fill="#000080">
<text x="211.3" y="29.4">U3B</text>
<text x="211.3" y="32.5">74LS280</text>
<text x="256.8" y="35.5">74LS109</text>
<text x="256.8" y="32.3">U2B.1</text>
<text x="389.9" y="34.8">U4E.3</text>
<text x="389.9" y="38">7417</text>
<text x="359.6" y="59.6">Parallel Card Jumper Pads</text>
<text x="384.3" y="55.8">X1</text>
<text x="93.7" y="112.4">U2D</text>
<text x="276.4" y="112.2">U4B</text>
<text x="471.3" y="112.4">RP3</text>
<text x="93.7" y="115.6">6522</text>
<text x="269.9" y="115.4">74LS245</text>
<text x="471.3" y="115.6">47 Ohm Resistor Pack</text>
<text x="278.4" y="173.1">74LS244</text>
<text x="278.4" y="169.9">U4A</text>
<text x="471.3" y="172">47 Ohm Resistor Pack</text>
<text x="471.3" y="168.9">RP2</text>
<text x="628.6" y="172.1">Upper Parallel Port</text>
<text x="628.6" y="169">J2</text>
<text x="200" y="197.1">U4E.4</text>
<text x="200" y="200.3">7417</text>
</g>
<g font-size="3.2" fill="#00f">
<text x="186.1" y="39.9">UDI6</text>
<text x="186.1" y="36.4">UDI7</text>
<text x="196.9" y="36.9">8</text>
<text x="196.9" y="40.5">9</text>
<text x="202.1" y="38.3">A</text>
<text x="202.1" y="41.9">B</text>
<text x="186.1" y="47">UDI4</text>
<text x="186.1" y="43.5">UDI5</text>
<text x="194.9" y="44">10</text>
<text x="194.9" y="47.5">11</text>
<text x="202.1" y="45.4">C</text>
<text x="216.2" y="45.4">EVEN</text>
<text x="227.9" y="44">5</text>
<text x="386" y="44">5</text>
<text x="398.6" y="44">6</text>
<text x="186.1" y="50.5">UDI3</text>
<text x="194.9" y="51">12</text>
<text x="202.1" y="48.9">D</text>
<text x="202.1" y="52.5">E</text>
<text x="186.1" y="57.6">UDI0</text>
<text x="186.1" y="54">UDI2</text>
<text x="194.9" y="54.6">13</text>
<text x="196.9" y="58.1">1</text>
<text x="202.1" y="56">F</text>
<text x="202.1" y="59.5">G</text>
<text x="217.3" y="56">ODD</text>
<text x="227.9" y="54.6">6</text>
<text x="186.1" y="61.1">UDI1</text>
<text x="196.9" y="65.2">4</text>
<text x="196.9" y="61.6">2</text>
<text x="202.1" y="63">H</text>
<text x="373.7" y="63.4">1</text>
<text x="378.2" y="64.8">1</text>
<text x="392.4" y="64.8">2</text>
<text x="396.9" y="63.4">2</text>
<text x="202.1" y="66.6">I</text>
<text x="220.1" y="73.6">NC</text>
<text x="227.9" y="72.2">3</text>
<text x="77.1" y="119.8">23</text>
<text x="112.9" y="119.8">19</text>
<text x="291.2" y="119.8">1</text>
<text x="465.2" y="119.8">1</text>
<text x="481.7" y="119.8">20</text>
<text x="77.1" y="123.4">24</text>
<text x="83.6" y="121.2">!CS1</text>
<text x="83.6" y="124.8">CS0</text>
<text x="104" y="124.8">CB1</text>
<text x="104" y="121.2">CB2</text>
<text x="112.9" y="123.4">18</text>
<text x="265.7" y="123.4">19</text>
<text x="271.2" y="125.1">#OE</text>
<text x="283.7" y="121.6">DIR</text>
<text x="285.6" y="125.1">A1</text>
<text x="291.2" y="123.4">2 UDR7</text>
<text x="454.9" y="122.8">UDR2</text>
<text x="465.2" y="123.4">2</text>
<text x="481.7" y="123.4">19</text>
<text x="104" y="131.8">CA2</text>
<text x="112.9" y="130.4">39</text>
<text x="258.4" y="126.4">UDI718</text>
<text x="258.4" y="129.9">UDI617</text>
<text x="271.2" y="128.7">B1</text>
<text x="285.6" y="128.7">A2</text>
<text x="291.2" y="126.9">3 UDR6</text>
<text x="291.2" y="130.4">4 UDR5</text>
<text x="454.9" y="129.9">UDR3</text>
<text x="454.9" y="126.4">UDR1</text>
<text x="465.2" y="126.9">3</text>
<text x="465.2" y="130.4">4</text>
<text x="481.7" y="130.4">17</text>
<text x="481.7" y="126.9">18</text>
<text x="77.1" y="137.5">34</text>
<text x="104" y="135.4">CA1</text>
<text x="112.9" y="133.9">40</text>
<text x="258.4" y="133.4">UDI516</text>
<text x="258.4" y="136.9">UDI415</text>
<text x="271.2" y="135.7">B3</text>
<text x="271.2" y="132.2">B2</text>
<text x="285.6" y="132.2">A3</text>
<text x="285.6" y="135.7">A4</text>
<text x="291.2" y="133.9">5 UDR4</text>
<text x="291.2" y="137.5">6 UDR3</text>
<text x="454.9" y="136.9">UDR5</text>
<text x="454.9" y="133.4">UDR4</text>
<text x="465.2" y="133.9">5</text>
<text x="465.2" y="137.5">6</text>
<text x="481.7" y="137.5">15</text>
<text x="481.7" y="133.9">16</text>
<text x="77.1" y="141">25</text>
<text x="83.6" y="142.4">CLK</text>
<text x="83.6" y="138.9">!RES</text>
<text x="104.3" y="142.4">PB7</text>
<text x="112.9" y="141">17</text>
<text x="258.4" y="140.5">UDI314</text>
<text x="271.2" y="142.8">B5</text>
<text x="271.2" y="139.2">B4</text>
<text x="285.6" y="139.2">A5</text>
<text x="285.6" y="142.8">A6</text>
<text x="291.2" y="141">7 UDR2</text>
<text x="454.9" y="140.5">UDR6</text>
<text x="454.9" y="144">UDR0</text>
<text x="465.2" y="141">7</text>
<text x="481.7" y="141">14</text>
<text x="77.1" y="148.1">21</text>
<text x="83.6" y="149.5">!IRQ</text>
<text x="104.3" y="149.5">PB5</text>
<text x="104.3" y="145.9">PB6</text>
<text x="112.9" y="148.1">15</text>
<text x="112.9" y="144.5">16</text>
<text x="258.4" y="144">UDI213</text>
<text x="258.4" y="147.5">UDI112</text>
<text x="271.2" y="149.8">B7</text>
<text x="271.2" y="146.3">B6</text>
<text x="285.6" y="146.3">A7</text>
<text x="285.6" y="149.8">A8</text>
<text x="291.2" y="144.5">8 UDR1</text>
<text x="291.2" y="148.1">9 UDR0</text>
<text x="454.9" y="147.5">UDR7</text>
<text x="465.2" y="144.5">8</text>
<text x="465.2" y="148.1">9</text>
<text x="481.7" y="148.1">12</text>
<text x="481.7" y="144.5">13</text>
<text x="77.1" y="151.6">22</text>
<text x="83.6" y="153">R!W</text>
<text x="104.3" y="153">PB4</text>
<text x="112.9" y="155.1">13</text>
<text x="112.9" y="151.6">14</text>
<text x="258.4" y="151.1">UDI011</text>
<text x="271.2" y="153.4">B8</text>
<text x="463.2" y="151.6">10</text>
<text x="481.7" y="151.6">11</text>
<text x="104.3" y="160.1">PB2</text>
<text x="104.3" y="156.5">PB3</text>
<text x="112.9" y="158.6">12</text>
<text x="68.5" y="165.2">ID7</text>
<text x="77.1" y="165.7">26</text>
<text x="83.6" y="167.1">D7</text>
<text x="104.3" y="167.1">PB0</text>
<text x="104.3" y="163.6">PB1</text>
<text x="112.9" y="165.7">10</text>
<text x="112.9" y="162.2">11</text>
<text x="68.5" y="172.2">ID5</text>
<text x="68.5" y="168.7">ID6</text>
<text x="77.1" y="169.2">27</text>
<text x="77.1" y="172.8">28</text>
<text x="83.6" y="170.6">D6</text>
<text x="112.9" y="172.8">9</text>
<text x="118.9" y="172.2">UDI7</text>
<text x="68.5" y="179.3">ID3</text>
<text x="68.5" y="175.8">ID4</text>
<text x="77.1" y="176.3">29</text>
<text x="77.1" y="179.8">30</text>
<text x="83.6" y="174.2">D5</text>
<text x="83.6" y="177.7">D4</text>
<text x="104.3" y="177.7">PA6</text>
<text x="104.3" y="174.2">PA7</text>
<text x="112.9" y="179.8">7</text>
<text x="112.9" y="176.3">8</text>
<text x="118.9" y="179.3">UDI5</text>
<text x="118.9" y="175.8">UDI6</text>
<text x="264.2" y="178">1</text>
<text x="267.7" y="179.8">1G</text>
<text x="465.2" y="176.3">1</text>
<text x="465.2" y="179.8">2</text>
<text x="481.7" y="179.8">19</text>
<text x="481.7" y="176.3">20</text>
<text x="68.5" y="182.8">ID2</text>
<text x="77.1" y="183.3">31</text>
<text x="83.6" y="181.2">D3</text>
<text x="83.6" y="184.7">D2</text>
<text x="104.3" y="184.7">PA4</text>
<text x="104.3" y="181.2">PA5</text>
<text x="112.9" y="183.3">6</text>
<text x="118.9" y="182.8">UDI4</text>
<text x="264.2" y="181.6">2</text>
<text x="264.2" y="185.1">3</text>
<text x="267.7" y="183.3">1A1</text>
<text x="284.3" y="183.3">2G2G</text>
<text x="294.7" y="185.1">18</text>
<text x="294.7" y="181.6">19</text>
<text x="465.2" y="183.3">3</text>
<text x="481.7" y="183.3">18</text>
<text x="68.5" y="189.9">ID0</text>
<text x="68.5" y="186.3">ID1</text>
<text x="77.1" y="186.9">32</text>
<text x="77.1" y="190.4">33</text>
<text x="83.6" y="188.3">D1</text>
<text x="83.6" y="191.8">D0</text>
<text x="104.3" y="191.8">PA2</text>
<text x="104.3" y="188.3">PA3</text>
<text x="112.9" y="190.4">4</text>
<text x="112.9" y="186.9">5</text>
<text x="118.9" y="189.9">UDI2</text>
<text x="118.9" y="186.3">UDI3</text>
<text x="264.2" y="188.6">4</text>
<text x="267.7" y="186.9">2Y4</text>
<text x="267.7" y="190.4">1A2</text>
<text x="287.1" y="190.4">2A4</text>
<text x="287.3" y="186.9">1Y1</text>
<text x="294.7" y="188.6">17</text>
<text x="465.2" y="186.9">4</text>
<text x="465.2" y="190.4">5</text>
<text x="481.7" y="190.4">16</text>
<text x="481.7" y="186.9">17</text>
<text x="77.1" y="197.4">35</text>
<text x="104.3" y="195.3">PA1</text>
<text x="112.9" y="197.4">2</text>
<text x="112.9" y="193.9">3</text>
<text x="118.9" y="196.9">UDI0</text>
<text x="118.9" y="193.4">UDI1</text>
<text x="264.2" y="192.2">5</text>
<text x="264.2" y="195.7">6</text>
<text x="267.7" y="193.9">2Y3</text>
<text x="267.7" y="197.4">1A3</text>
<text x="287.1" y="197.4">2A3</text>
<text x="287.3" y="193.9">1Y2</text>
<text x="294.7" y="195.7">15</text>
<text x="294.7" y="192.2">16</text>
<text x="465.2" y="193.9">6</text>
<text x="465.2" y="197.4">7</text>
<text x="481.7" y="197.4">14</text>
<text x="481.7" y="193.9">15</text>
<text x="77.1" y="201">36</text>
<text x="83.6" y="198.9">RS3</text>
<text x="83.6" y="202.4">RS2</text>
<text x="104.3" y="198.9">PA0</text>
<text x="264.2" y="199.2">7</text>
<text x="264.2" y="202.7">8</text>
<text x="267.7" y="201">2Y2</text>
<text x="287.3" y="201">1Y3</text>
<text x="294.7" y="202.7">13</text>
<text x="294.7" y="199.2">14</text>
<text x="465.2" y="201">8</text>
<text x="481.7" y="201">13</text>
<text x="77.1" y="204.5">37</text>
<text x="77.1" y="208">38</text>
<text x="83.6" y="205.9">RS1</text>
<text x="83.6" y="209.4">RS0</text>
<text x="103.1" y="205.9">GND</text>
<text x="103.8" y="209.4">VCC</text>
<text x="112.9" y="204.5">1</text>
<text x="112.9" y="208">20</text>
<text x="197.3" y="206.3">8</text>
<text x="209.9" y="206.3">9</text>
<text x="264.2" y="206.3">9</text>
<text x="267.7" y="204.5">1A4</text>
<text x="267.7" y="208">2Y1</text>
<text x="287.1" y="204.5">2A2</text>
<text x="287.3" y="208">1Y4</text>
<text x="294.7" y="209.8">11</text>
<text x="294.7" y="206.3">12</text>
<text x="463.2" y="208">10</text>
<text x="465.2" y="204.5">9</text>
<text x="481.7" y="208">11</text>
<text x="481.7" y="204.5">12</text>
<text x="287.1" y="211.6">2A1</text>
</g>
<g font-size="3.2" fill="#f00">
<text x="218.1" y="38.3">VCC</text>
<text x="227.9" y="36.9">14</text>
<text x="265.7" y="119.8">20</text>
<text x="271.2" y="121.6">VCC</text>
<text x="286.7" y="179.8">VCC</text>
<text x="294.7" y="178">20</text>
</g>
<g font-size="3.2">
<text x="196.9" y="72.2">7</text>
<text x="202.1" y="73.6">GND</text>
<text x="613.6" y="125.1">1</text>
<text x="620.5" y="120.2" transform="rotate(-90 620.5 120.2)">27</text>
<text x="611.6" y="128.7">14</text>
<text x="611.6" y="135.7">15</text>
<text x="613.6" y="132.2">2</text>
<text x="611.6" y="142.8">16</text>
<text x="613.6" y="139.2">3</text>
<text x="611.6" y="149.8">17</text>
<text x="613.6" y="146.3">4</text>
<text x="282.5" y="153.4">GND</text>
<text x="291.2" y="151.6">10</text>
<text x="613.6" y="153.4">5</text>
<text x="611.6" y="156.9">18</text>
<text x="613.6" y="160.4">6</text>
<text x="611.6" y="163.9">19</text>
<text x="613.6" y="167.5">7</text>
<text x="611.6" y="171">20</text>
<text x="611.6" y="178">21</text>
<text x="613.6" y="174.5">8</text>
<text x="611.6" y="185.1">22</text>
<text x="613.6" y="181.6">9</text>
<text x="611.6" y="188.6">10</text>
<text x="611.6" y="192.2">23</text>
<text x="611.6" y="195.7">11</text>
<text x="611.6" y="199.2">24</text>
<text x="611.6" y="202.7">12</text>
<text x="262.1" y="209.8">10</text>
<text x="611.6" y="206.3">25</text>
<text x="611.6" y="209.8">13</text>
<text x="267.7" y="211.6">GND</text>
<text x="620.5" y="219.8" transform="rotate(-90 620.5 219.8)">26</text>
</g>
<g font-size="2.8" fill="#840000">
<text x="268.1" y="39.3" transform="rotate(-90 268.1 39.3)">5</text>
<text x="257.9" y="44.3">2</text>
<text x="257.9" y="47.8">4</text>
<text x="262.5" y="45.7">J</text>
<text x="269.4" y="43.9" transform="rotate(-90 269.4 43.9)">S</text>
<text x="272.1" y="45.7">Q</text>
<text x="276.6" y="44.3">6</text>
<text x="257.9" y="51.4">3</text>
<text x="262.5" y="52.7">K</text>
<text x="262.5" y="49.2">C</text>
<text x="269.4" y="53.5" transform="rotate(-90 269.4 53.5)">R</text>
<text x="272.1" y="52.7">Q</text>
<text x="276.6" y="51.4">7</text>
<text x="268.1" y="58.1" transform="rotate(-90 268.1 58.1)">1</text>
</g>
</svg>
